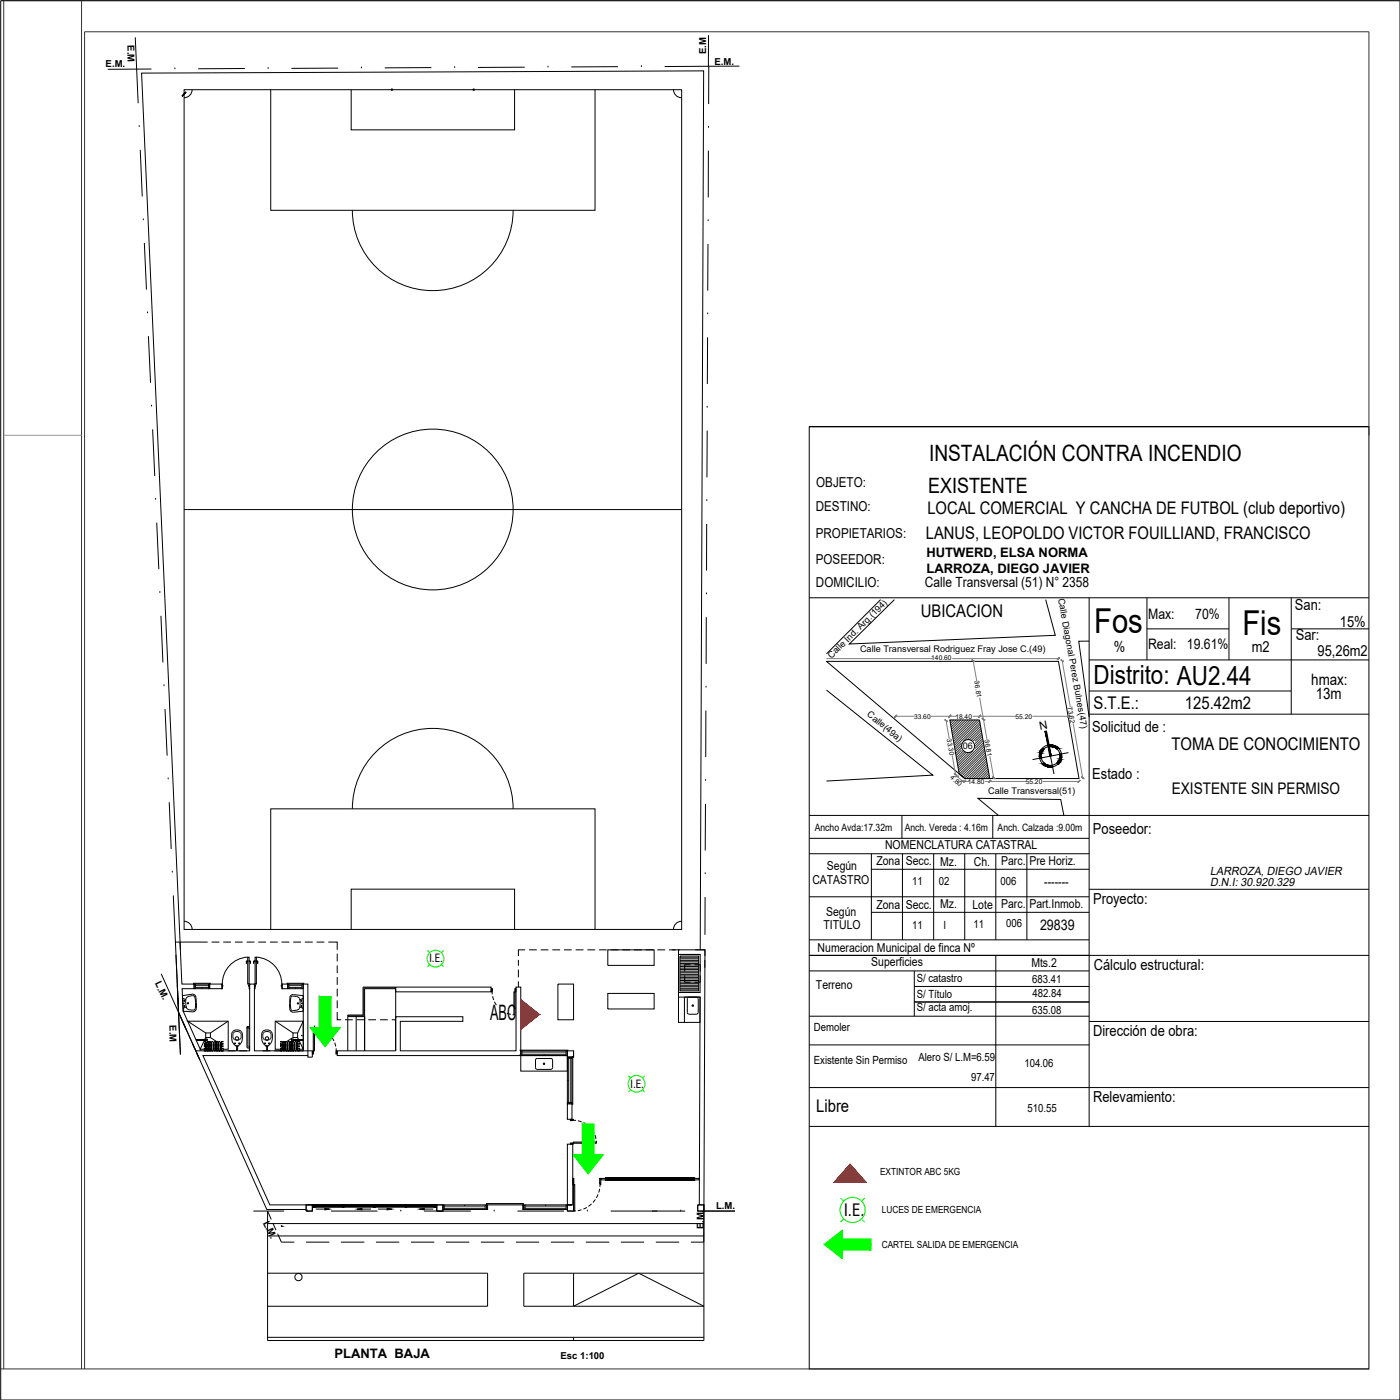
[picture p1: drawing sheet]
<svg xmlns="http://www.w3.org/2000/svg" width="450mm" height="450mm" viewBox="0 0 450 450" stroke-linecap="round" stroke-linejoin="round" font-family="sans-serif">
<!-- layer: EJES -->
<g fill="none" stroke="#000" stroke-width=".32">
<path d="M43.5 12l.9 21.2M227.8 11.3v10h10M48.7 22.2l-14.1 .1M56.2 22.2h.1M78.7 22l-15 .1M86.2 22h.1M108.7 21.9l-15 .1M116.2 21.9h.1M138.7 21.7l-15 .1M146.2 21.7h.1M168.7 21.6l-15 .1M176.2 21.6h.1"/>
<path d="M198.7 21.4l-15 .1M206.2 21.4h.1M227.8 21.3l-14.1 .1M227.9 21.3v12.2M44.8 40.7h.1M45.1 48.2l.6 15M227.8 48.4l-.1 15.1M227.8 41h.1M46.1 70.7h.1M46.4 78.1l.7 15M227.6 78.5v14.9M227.7 71h.1"/>
<path d="M47.4 100.6h.1M47.7 108.1l.7 15M227.5 108.5l-.1 15M227.6 100.9h.1M48.7 130.6h.1M49.1 138.1l.7 14.9M227.4 131h.1M227.4 138.4l-.1 15.1M50.1 160.5h.1M50.4 168l.7 15M227.2 168.5v14.9M227.3 161h.1"/>
<path d="M51.4 190.5h.1M51.7 198l.7 15M227.1 198.4l-.1 15.1M227.1 190.9h.1M52.7 220.5h.1M53.1 228l.6 15M227 228.4l-.1 15M227 221h.1M54.1 250.5h.1M54.4 258l.6 14.9M226.8 258.5v14.9M226.9 250.9h.1"/>
<path d="M55.4 280.4h.1M55.7 287.9l.7 15M226.7 288.4v12.2M226.8 280.9h.1M51.8 313.1l5.6 12.4 .6 13.6-1-21.2M56.7 310.4h.1M81.5 389.4h9.9M98.9 389.4h.1M106.4 389.4h15M128.9 389.4h.1M136.4 389.4h15M158.9 389.4h.1"/>
<path d="M166.4 389.4h15M188.9 389.4h.1M196.4 389.4h15M218.9 389.4h.1M226.4 389.4h9.9h-10v10"/>
</g>
<g fill="none" stroke="#000" stroke-width=".32">
<path d="M59.2 28.8h160v270h-160zM61.8 28.8a2.6 2.6 0 0 1-2.6 2.6M87.1 28.8v38.8h104.2v-38.8M112.9 28.8v13h52.6v-13M216.5 28.8a2.6 2.6 0 0 0 2.7 2.6M113.3 67.6a25.8 25.8 0 0 0 25.8 25.8 25.8 25.8 0 0 0 25.9-25.8M59.2 163.8h160M283.1 192.8l-17.4 17.4M287.6 192.8l-14.5 14.3 66.2-2.8-3.1-11.5M265.7 212.7h74.6l6.6 37.6h-36.7zM350.2 206.1l-3.3 .1 3.3 24.4M265.7 221.9l34.2 27.3-34.2 1.9"/>
<path d="M336.3 235.7l2.6 13.2M334.7 243.2h-.5h.5M335.6 240.9l-.3-.3 .3 .3M336 245.6l-.4-.3 .4 .3M338.4 246.2h-.3h.3M341.3 243h-.5h.5M343.5 242l-11.5 2.2M113.3 260a25.8 25.8 0 0 1 25.8-25.8 25.8 25.8 0 0 1 25.9 25.8M321 262.2l-6.6-5.5 26.7 .4 1 5.1M59.2 296.2a2.6 2.6 0 0 1 2.6 2.6M87.1 298.8v-38.7h104.2v38.7M112.9 298.8v-12.9h52.6v12.9"/>
<path d="M219.2 296.2a2.6 2.6 0 0 0-2.7 2.6M56.6 307l.8 18.5 6.5 14.6M57 316.7l.1 2.5M57.9 302.9h8.9M58 305.4l-12.5-281.9 180.7-.7-1.1 282.6M61.7 319.7l-3.1 .4 .3 5 3.4 .2 .6-.4 .2-.6M61.8 319.6l.9 .4 .3 .6M62.2 316.4v-.2h5.4v.2M62.4 316.4h.4v1.5h-.4zM62.8 316.4h4.2M62.8 316.8h4.2M62.8 317.5h4.2"/>
<path d="M62.8 317.9h4.2M64.9 317.5v.4M67 316.4h.4v1.5h-.4zM67.4 316.4h3.9v1.5h-3.9zM68 302.9h2.5M71.3 316.5l.2-.1 .1 .4-.1 1.1-.2-.1M71.8 302.9h2.5M75.5 302.9h2.5M79.2 309.7l.1 .2-.1-.2M79.3 302.9h2.5M79.4 309l-.2 .2M79.4 309.1l-.1 .6"/>
<path d="M79.4 309.2l.1-.2h-.3v.7M79.4 309.2v-.2v.2M79.5 308.9v.3M79.6 307.7a8.6 8.6 0 0 0-8.1 8.7M79.6 307.8h.5v8.6h-.5zM80.2 308.9v.3M80.3 309.1l.1 .8M80.3 309l.2 .2M80.4 309.2v-.2v.2M80.4 316.4h-.3l-.2 .4 .2 1.1 .2-.1M80.5 309h-.3l.2 .2M80.5 309.7l-.1 .2"/>
<path d="M80.5 309v.7M81.5 309v.7M81.5 309.7l.2 .2-.1-.2M81.6 309h.2l-.1 .2M81.6 309.3v.4M81.7 309l-.2 .2M81.7 309.1l-.1 .1M81.7 309.2v-.2v.2M81.8 316.5l.2-.1 .1 .4-.1 1.1-.2-.1M81.9 308.9v.3M82 307.8h.4v8.6h-.4zM82.4 307.8a8.7 8.7 0 0 1 8.2 8.6"/>
<path d="M82.6 308.9v.3M82.7 309.1l.1 .6M82.7 309l.2 .2M82.7 309.2l-.1-.2h.3l-.1 .9M82.7 309.2v-.2v.2M82.8 309.7l-.1 .1M83 302.9h2.5M86.8 302.9h2.5M90.5 302.9h2.5M90.8 316.4h1.7v1.5h-1.7zM90.8 316.5l-.2-.1-.2 .4 .2 1.1 .2-.1M92.3 316.4v-.2h5.4v.2"/>
<path d="M92.5 316.4h.4v1.5h-.4zM92.9 316.4h4.2M92.9 316.8h4.2M92.9 317.5h4.2M92.9 317.9h4.2M94.3 302.9h2.5M95 317.5v.4M97.1 316.4h.4v1.5h-.4zM98 302.9h2.6M101.8 302.9h2.5M105.6 302.9h2.8v2.5M108.4 306.6v2.5"/>
<path d="M108.4 310.4v2.5M108.4 314.2v2.5M108.4 317.9v2.5M127.2 317.4h30.7v1.5h-30.7zM127.2 317.9v20M157.9 317.9h.4v1h-.4zM158.3 318.9v.8M165.2 318.9h.4v7.4h-.4zM165.5 317.9h.4v1h-.3zM166.7 308.6v1.9M166.7 311.8v2.5M166.7 315.5v1.9"/>
<path d="M168.8 305.4h-2.1v2M170.1 305.4h2.5M173.8 305.4h2.5M177.6 305.4h2.5M179.4 316.4h5v11.5h-5zM181.3 305.4h2.5M185.1 305.4h2.5M188.9 305.4h2.5M192.6 305.4h2.5M195.4 305.4h14.9v5h-14.9zM195.4 319.4h14.9v5h-14.9zM196.4 305.4h2.5"/>
<path d="M200.1 305.4h2.5M203.8 305.4h2.5M207.6 305.4h2.5M211.3 305.4h2.5M215.1 305.4h3.4M218.2 305.4v23.3h1.9M218.6 307.4h6v11.2h-6zM218.6 316.8h6M218.6 318.3h6M218.6 317.8h6M218.6 317.3h6M218.6 316.3h6"/>
<path d="M218.6 315.8h6M218.6 315.3h6M218.6 314.8h6M218.6 314.3h6M218.6 313.8h6M218.6 313.3h6M218.6 312.8h6M218.6 312.3h6M218.6 311.8h6M218.6 311.3h6M218.6 310.8h6M218.6 310.3h6"/>
<path d="M218.6 309.8h6M218.6 309.3h6M218.6 308.8h6M218.6 308.3h6M218.6 307.8h6M219.6 319.1h2.5M220.1 313.6v2.2h1.9M222 310.2h-1.9v2.2M223.3 310.2h1.8v2.2M223.5 305.4h3.2v2M225.1 306.9h-6.9v12.2h6.9M225.1 313.6v2.2h-1.8"/>
<path d="M226.6 308.6v2.6M294 317.2h56.2M294 312.2v14.5M57.2 320.4l.1 2.5M57.3 324.2l.1 1.3 1 2.2M58.5 327.9l1.4 3.2M58.7 321l1.1 .3M58.8 321l.2 .1M58.9 325.1l.3 .1M59 320.1h-.3M59.1 324.1l-.2 .1M59.1 321.6l.3 .2-.2 .1"/>
<path d="M59.8 321l-.1 .8a3.5 3.5 0 0 0 .7 2.7l.6 .2M59.9 321l.7-.6a1.83 1.83 0 0 1 2 .1l.3 1.9a2.15 2.15 0 0 1-.7 2.4l-1.1-.1M59.9 323.8l-1.1 .5M61.9 335.7l1.1 2.2h1.4M63 320.6l.1 1.8M63 334.3l3 .1zM63.1 322.4v1.9M63.3 338.6l1 2.2M65.7 337.9h2.5M65.7 337.6v.3h.6h-.6zM65.7 336.1v.5v-.5M65.7 335.4v.5v-.5"/>
<path d="M65.7 334.9v.2v-.2h.6zM65.9 334.3l.1 .1zM66 334.3l.6 .3M66 334.3v.1zM66.1 332.1l-5.8-3.7h13.1v9h-1.8v-.5v.5M66.1 333.6l-1.7 3.8h1.3v-.5v.5M66.1 335.3l.6 .1zM66.1 335.7l.6 .1zM66.1 336.1l.6 .1zM66.1 336.6l.6 .1zM66.1 337l.6 .1zM66.1 337.4l.6 .1z"/>
<path d="M66.1 332.1h1.6v1.5h-1.6zM66.6 334.9h.5h-.5M66.6 337.9h.5h-.5M66.6 334.1l-.6 .2M66.6 334.1v.5M66.9 335.3h.5h-.5M66.9 335.4h.5h-.5M66.9 335.7h.5h-.5M66.9 335.8h.5h-.5M66.9 336.1h.5h-.5M66.9 336.2h.5h-.5M66.9 336.6h.5h-.5"/>
<path d="M66.9 336.7h.5h-.5M66.9 337.1h.5h-.5M66.9 337h.5h-.5M66.9 337.4h.5h-.5M66.9 337.5h.5h-.5M67.3 334.9h.5h-.5M67.3 337.9h.5h-.5M67.7 335.3h.5h-.5M67.7 335.4h.5h-.5M67.7 335.7h.5h-.5M67.7 335.8h.5h-.5M67.7 336.1h.5h-.5"/>
<path d="M67.7 336.2h.5h-.5M67.7 336.6h.5h-.5M67.7 336.7h.5h-.5M67.7 337.1h.5h-.5M67.7 337h.5h-.5M67.7 337.4h.5h-.5M67.7 337.5h.5h-.5M67.7 333.6l1.9 1.3M68 334.9h.6h-.6M68 337.9h.6h-.6M68.4 335.3h.5h-.5M68.4 335.4h.5h-.5"/>
<path d="M68.4 335.7h.5h-.5M68.4 335.8h.5h-.5M68.4 336.1h.5h-.5M68.4 336.2h.5h-.5M68.4 336.6h.5h-.5M68.4 336.7h.5h-.5M68.4 337.1h.5h-.5M68.4 337h.5h-.5M68.4 337.4h.5h-.5M68.4 337.5h.5h-.5M68.8 334.9h.5h-.5M68.8 337.9h.5h-.5"/>
<path d="M69.2 335.3h.5h-.5M69.2 335.4h.5h-.5M69.2 335.7h.5h-.5M69.2 335.8h.5h-.5M69.2 336.1h.5h-.5M69.2 336.2h.5h-.5M69.2 336.6h.5h-.5M69.2 336.7h.5h-.5M69.2 337.1h.5h-.5M69.2 337h.5h-.5M69.2 337.4h.5h-.5M69.2 337.5h.5h-.5"/>
<path d="M69.4 337.9h2.5M69.6 334.9h.4h-.4M69.6 337.9h.4h-.4M69.9 335.3h.5h-.5M69.9 335.4h.5h-.5M69.9 335.7h.5h-.5M69.9 335.8h.5h-.5M69.9 336.1h.5h-.5M69.9 336.2h.5h-.5M69.9 336.6h.5h-.5M69.9 336.7h.5h-.5M69.9 337.1h.5h-.5"/>
<path d="M69.9 337h.5h-.5M69.9 337.4h.5h-.5M69.9 337.5h.5h-.5M70.3 334.9h.5h-.5M70.3 337.9h.5h-.5M70.7 335.3l.5 .1zM70.7 335.7l.5 .1zM70.7 336.1l.5 .1zM70.7 336.6l.5 .1zM70.7 337l.5 .1zM70.7 337.4l.5 .1zM71 337.9h.6v-.3v.3z"/>
<path d="M71 334.9h.6v.2v-.2zM71.6 336.1v.5v-.5M71.6 335.4v.5v-.5M73.2 337.9h2.5M73.3 328.4l-5.6 3.7M74.6 334.4l.3 1M74.9 333.2l.1 .5M74.9 332.9v.3M74.9 333.8l.4 .4M75 335.4l.6 .7 .9 .2M75 332.3l-.1 .6M75.3 331.9a1.94 1.94 0 0 1 1.9 0"/>
<path d="M75.3 334.2l.1 .1M75.3 331.9l-.4 .4M75.4 334.3h.2M75.6 334.3l.3 .1M75.9 336.3h.7M76.1 336.4v1.5v-.5M76.4 336.4v1.5M76.8 334.4h-.9M76.9 337.9h2.5M77 334.3h-.2M77.1 331.9l.2 .2M77.2 334.2l-.2 .1"/>
<path d="M77.3 334l-.2 .2M77.3 332.1l.2 .4M77.5 335.4l-.6 .7-.7 .2M77.5 332.8v.5M77.5 333.6l-.2 .4M77.5 332.5l.1 .3M77.6 333.3l-.1 .3M77.9 334.4l-.4 1M77.9 332.5l-.1 2M77.9 332.5a1.83 1.83 0 0 0-2.3-1.3 1.83 1.83 0 0 0-1.1 2.5l.1 .8M79.4 330.3v6.2l.2 .5 .6 .1M79.6 330.1h.6"/>
<path d="M80.2 330.5h-.5v6.1l.5 .1M80.3 329.7v1.1M80.3 336.3v1.2M84.4 337.9h2.5M84.5 332.5v1.1M84.6 333.6v.1M84.6 333.8l.2 .2M84.6 335.4l-.4-1.4a2.04 2.04 0 0 1 1.2-2.8 1.83 1.83 0 0 1 1.9 .6 1.83 1.83 0 0 1 .3 1.9l-.5 1.7M84.6 335.4l.6 .7 .7 .2M84.6 332.3v.2M84.8 332.1l-.2 .2M84.8 334l.1 .2"/>
<path d="M84.9 334.2l.3 .2M84.9 331.9l-.1 .2M85.2 331.7l-.3 .2M85.3 331.7h.7l.8 .2M85.3 334.4h.9M85.5 336.3h.7M85.7 336.4v1.5M86 336.4v1.5v-.5M86.6 334.3l-.5 .1M86.8 334.2l-.2 .1M86.8 331.9l.2 .2M86.9 332.1l.3 .7"/>
<path d="M87 334l-.2 .2M87.1 335.4l-.6 .7-1 .2M87.2 333.3l-.3 .7M87.2 332.8v.5M88.2 337.9h2.5M88.5 328.4l5.7 3.7M90.2 337.4v-.5v.5h-1.7v-9h9v9h-1.3v-.5v.5M90.2 337.6v.3h.6h-.6zM90.2 336.1v.5v-.5M90.2 335.4v.5v-.5M90.2 334.9v.2v-.2h.6zM90.6 335.3l.6 .1z"/>
<path d="M90.6 335.7l.6 .1zM90.6 336.1l.6 .1zM90.6 336.6l.6 .1zM90.6 337l.6 .1zM90.6 337.4l.6 .1zM91.5 334.9h-.5h.5M91.5 337.9h-.5h.5M91.9 335.3h-.5h.5M91.9 335.4h-.5h.5M91.9 335.7h-.5h.5M91.9 335.8h-.5h.5M91.9 336.1h-.5h.5"/>
<path d="M91.9 336.2h-.5h.5M91.9 336.6h-.5h.5M91.9 336.7h-.5h.5M91.9 337.1h-.5h.5M91.9 337h-.5h.5M91.9 337.4h-.5h.5M91.9 337.5h-.5h.5M91.9 337.9h2.5M92.3 334.9h-.5h.5M92.3 337.9h-.5h.5M92.7 335.3h-.5h.5M92.7 335.4h-.5h.5"/>
<path d="M92.7 335.7h-.5h.5M92.7 335.8h-.5h.5M92.7 336.1h-.5h.5M92.7 336.2h-.5h.5M92.7 336.6h-.5h.5M92.7 336.7h-.5h.5M92.7 337.1h-.5h.5M92.7 337h-.5h.5M92.7 337.4h-.5h.5M92.7 337.5h-.5h.5M93.1 334.9h-.5h.5M93.1 337.9h-.5h.5"/>
<path d="M93.2 320.8l.2-.6 .6-.4 3.5 .3v5l-3.1 .4a1.55 1.55 0 0 1-1.3-2.2v-.7M93.2 320.8l-.1 1.8M93.4 322.6v1.1a1.01 1.01 0 0 0 .4 1.2 1.01 1.01 0 0 0 1.2-.1h.3M93.4 335.3h-.5h.5M93.4 335.4h-.5h.5M93.4 335.7h-.5h.5M93.4 335.8h-.5h.5M93.4 336.1h-.5h.5M93.4 336.2h-.5h.5M93.4 336.6h-.5h.5M93.4 336.7h-.5h.5M93.4 337.1h-.5h.5"/>
<path d="M93.4 337h-.5h.5M93.4 337.4h-.5h.5M93.4 337.5h-.5h.5M93.8 334.1l.6 .1v.3M93.8 334.9h-.5h.5M93.8 337.9h-.5h.5M93.8 334.1v.5M94.1 334.6h-.3M94.2 335.3h-.5h.5M94.2 335.4h-.5h.5M94.2 335.7h-.5h.5M94.2 335.8h-.5h.5"/>
<path d="M94.2 336.1h-.5h.5M94.2 336.2h-.5h.5M94.2 336.6h-.5h.5M94.2 336.7h-.5h.5M94.2 337.1h-.5h.5M94.2 337h-.5h.5M94.2 337.4h-.5h.5M94.2 337.5h-.5h.5M94.2 332.1h1.5v1.5h-1.5zM94.2 333.6l-2 1.3M94.4 334.4l-.3 .1M94.4 334.5l-.3 .1"/>
<path d="M94.5 334.3v.1zM94.5 334.3l3 .1zM94.5 334.9h-.5h.5M94.5 337.9h-.5h.5M94.9 335.3h-.5h.5M94.9 335.4h-.5h.5M94.9 335.7h-.5h.5M94.9 335.8h-.5h.5M94.9 336.1h-.5h.5M94.9 336.2h-.5h.5M94.9 336.6h-.5h.5M94.9 336.7h-.5h.5"/>
<path d="M94.9 337.1h-.5h.5M94.9 337h-.5h.5M94.9 337.4h-.5h.5M94.9 337.5h-.5h.5M95.2 335.3l.5 .1zM95.2 335.7l.5 .1zM95.2 336.1l.5 .1zM95.2 336.6l.5 .1zM95.2 337l.5 .1zM95.2 337.4l.5 .1zM95.3 334.9h-.5h.5M95.3 337.9h-.5h.5"/>
<path d="M95.6 337.9h.6v-.3v.3zM95.6 334.9h.6v.2v-.2zM95.7 337.9h4.7M95.7 333.6l1.8 3.8M96.2 336.1v.5v-.5M96.2 335.4v.5v-.5M96.4 323.8l1.1 .4M96.5 322.6a1.85 1.85 0 0 0-.8-2.1 1.85 1.85 0 0 0-2.2 .2l-.1 1.9M96.5 322.6a1.61 1.61 0 0 1-1.2 2.2M96.8 333h.4h-.4M97 321.6l-.2 .2 .2 .1M97.2 324.1l.2 .1"/>
<path d="M97.2 325.2h.2M97.2 320.1h.2M97.4 321l-.2 .2M97.5 321l-1.1 .4M97.5 328.4l-1.8 3.7M100.4 337.9h.3l.1 1h-.4zM100.4 337.9v2M100.7 330.5h.4v7.4h-.4zM101.1 329.7v8.2v-1.2M101.1 330.5h.4M102.1 330.6l1.2 .4M103.9 331.2l1.1 .7"/>
<path d="M105.5 332.2l.9 .9M106.7 333.6l.7 1.1M107.6 335.3l.4 1.2M108.1 337.9h.3v1h-.4zM108.1 337.1v.8M108.4 337.9h18.8v-11h21.6v1.5h-20.1v9.5h37.2v-20.5h1.5v22h-59zM108.4 325.4v2.5h1.3M108.4 321.7v2.5M110.9 327.9h2.5M111.8 326.9v11M114.5 326.9v11M114.7 327.9h2.5"/>
<path d="M117.2 326.9v11v-11M118.4 327.9h2.5M122.2 327.9h2.5M126 327.9h1.2M127.4 326.9l-.2 .1M158.4 320.3l.3 1.2M159 322.1l.6 1.1M163 325.8l1.2 .4M164.8 326.3h.4M166.2 339.4h.1M167.2 337.9v-.2h15.4v.2M167.4 337.9h.4v1.5h-.4z"/>
<path d="M167.4 339.4h15v5h-15zM167.4 338.9l-.4 .5M167.8 337.9h14.2M167.8 338.3h14.2M167.8 339h14.2M167.8 339.4h14.2M174.9 339v.4M182 337.9h.4v1.5h-.4zM182.4 337.9v2h2v-2M182.4 337.9h2v2h-2zM182.4 339.9h1.5v.4h-1.5zM184 339.7h.2v15.4h-.2"/>
<path d="M220.1 320.6h5v8.1h-5zM221 325.6l.5 .5M221.5 320.6l-.5 .5v4.5M221.5 320.6h2.5M221.5 326.1h2.5M224 320.6l.5 .5M224.5 325.6l-.5 .5M224.5 321.1v4.5M294 322.2h56.2M172.7 343.8h4.5M177.6 340.8l-.4-.5-4.8 .1-.2 .4v2.5l.5 .5M177.6 343.3l-.4 .5"/>
<path d="M177.7 340.8v2.5M182.4 354.9h1.5v5h-1.5zM182.4 354.5h1.5v.4h-1.5zM182.4 340.3v14.2M182.4 347.4h.5M182.9 340.3v14.2M183.4 359.9h1v.3l-1 .1zM183.5 340.3v14.2M183.9 340.3v14.2M183.4 367.5l1 .1v.3h-1zM184.2 378.9h.3l-.1 2h-.2zM184.4 367.2h7.4v.4h-7.4z"/>
<path d="M184.4 360.2h.8M185.8 360.4l1.2 .3M187.6 360.9l1.1 .7M189.2 362l.8 .9M190.4 363.3l.7 1.1M191.3 365l.3 1.2M191.7 366.8l.1 .4M192.8 378.9h.4v2h-.3l-.1-.4zM194.7 378.8h.1M194.7 378.8l.1 .1M194.8 379.1h28.4h-28.4M194.8 378.8h28.4h-28.4"/>
<path d="M194.8 379.4v-.2v.3h28.4v-.3v.2M194.8 379.4h28.4M223.2 379.4h-28.4h28.4M223.2 379.2h-28.4h28.4M223.2 378.9h-28.4h28.4M223.2 379.1h-28.4h28.4M223.2 378.9h-28.4v.2v-.3l-1.6 .1v.5h1.6M223.2 378.9h1.6v.5h-1.6M223.2 378.9v.2M223.4 378.8h.1M223.4 378.8l-.2 .1M98.4 387.4h2v2h-2z"/>
<path d="M100.4 387.4h-13.6l-21.6-48h33.8v-23h-1.5v21.5h-15.7v-21.5h-1.5v21.5h-15.7l-5.7-12.8-.3-7.2h3.8v-1.5h-3.9l-.6-13.5h-1.5l1 22.6 28.4 63.4h12.6M100.5 387.4l.1 .7zM100.6 387.5h.2h-.2M100.6 387.6v.4M100.6 388h.2M100.7 387.3v.1M100.7 387.4h19.5M100.9 387.9h.1M100.8 388h9.3M100.8 388h.1M100.8 387.9h.1M100.8 387.5v.1"/>
<path d="M100.8 387.6h.1M100.8 388h-.4l.2 .1M100.8 387.6l9.4-.1-9.8-.1h.2v.6M100.8 387.3h19.2M100.9 387.9l-.1 .1M100.9 387.8h.3M100.9 387.8v.3h19.1M100.9 387.8h.3v.3h-.3M101.2 387.9h.2M101.4 387.9l8.7 .1zM101.5 388.8h3M110.3 388h.1"/>
<path d="M110.1 387.8l-8.9 .1 .2 .1M110.2 387.9v.1M110.3 387.5v.2M110.3 387.5h.1M110.3 387.4h.2v.3l-.2 .1zM110.4 387.8h.1M110.5 387.8v.3l-.2-.2M110.5 387.4h-.2l.2 .7-.2-.1M110.5 387.7l.1 .4zM110.5 387.7l-.2 .1M110.6 387.7v.2zM110.6 387.8v.3z"/>
<path d="M110.6 387.4l.1 .3M110.6 387.7h.1M110.6 387.5l.2 .1zM110.6 387.5h8.9M110.6 388v.1M110.8 387.6l8.8-.1zM116.4 388.8h2.9M119.5 387.6h.1M119.5 387.5h.1M119.6 387.5l.5 .2h-.5zM119.6 387.4v.3h-8.9M119.7 387.4h.2v.3h-.2"/>
<path d="M120 387.5v.1M120 387.9v.1M120 387.6h.1M120 387.9l-9.4 .1h9.8l-.4 .1h.2M120 387.9h.1M120 387.5h.1M120 387.7h.1M120 388h.2M120.1 387.3v.1M120.2 387.4h.2h-.2v.6M120.2 387.4l-.2 .1M120.2 387.5h-.2h.2"/>
<path d="M120.2 387.4l.2 .7zM120.2 387.6v.4M120.5 387.4l.1 .7zM120.6 387.5h.2h-.2M120.6 387.6v.4h.2M120.7 387.4h-.3l.2 .6M120.7 387.3l-.1 .2h.2M120.8 387.5v.1M120.8 387.9v.1M120.8 387.5h.1M120.8 387.7h.1M120.8 387.6h.1"/>
<path d="M120.8 387.9l9.4 .1h-9.7l.3 .1h-.2M120.8 387.3h19.2M120.8 388.1h19.2M120.9 387.5h-.2M120.9 387.4h.3v.3h-.3zM121.2 387.4h-.3v.3M121.2 387.5l8.9 .1zM121.2 387.4l.1 .1M121.3 387.6h.1M121.6 388.8h2.9M130.1 387.7l.5-.3-.2 .3M130.2 387.9l.1 .2z"/>
<path d="M130.2 388v.1M130.2 387.5v.1M130.2 387.7h-9.3M130.2 387.8v.1M130.3 387.4v.4M130.3 388.1v-.4v.4M130.3 387.6l-9.1-.1v.2M130.4 387.7l.1 .1M130.4 387.8l-.1 .3h.3v-.3v.3h-.3M130.4 387.8l-.1 .3M130.5 387.7h-.3v.2M130.6 387.4l-.1 .4"/>
<path d="M130.6 387.5h.1M130.6 387.9l.1 .1zM130.6 387.8h.1M130.7 387.8l8.8 .1M130.7 388h8.8M130.7 387.9l8.8 .1zM136.4 388.8h2.9M139.5 387.9l.1 .1zM139.6 388h.1M139.7 387.9v.2h.7h-.1M139.7 387.8h.2v.3h-.2zM139.7 387.8h.2"/>
<path d="M140 387.6h.1M140 387.9h.1M140 387.9v.1M140 388h.1M140 387.6l-9.4 .1M140 387.5v.1M140.1 387.4h-19.5M140.2 387.4h.2h-.1v.6M140.2 387.3h-.2l.2 .2h-9.6M140.2 387.5h-.2h.2M140.2 387.6v.4h-.2M140.3 387.4v.7z"/>
<path d="M140.4 387.4h2v2h-2zM140.5 387.4l-.1 .1M142.4 387.4h.4v1.5h-.4zM142.4 389.1l-.3 .3M142.8 388.9h13.2M142.8 388.5h13.2M142.8 387.8h13.2M142.8 387.4h13.2M149.4 387.4v.4M156 387.4h.4v1.5h-.4zM156.4 387.4h.4v1.5h-.4zM168.1 387.4h.3v1.5h-.3z"/>
<path d="M168.4 387.4h.4v1.5h-.4zM168.8 388.9h13.2M168.8 388.5h13.2M168.8 387.8h13.2M168.8 387.4h13.2M175.4 387.4v.4M182 387.4h.4v1.5h-.4zM182.4 387.4h2v2h-2zM184.2 387.4v-19.5h-1.8v19.5h1.5h-1.5v2h2v-.5M184.4 380.9h.4v8.5h-.4zM185.1 389.3l-.3 .1M187 389l-1.2 .3"/>
<path d="M188.7 388.2l-1.1 .6M190.2 387.1l-1 .8M191.4 385.7l-.8 .9M192.3 384l-.6 1.2M192.8 382.2l-.3 1.2M192.9 380.9v.7M209.6 389.4h10.7M224.3 387.4h2v2h-2zM224.8 387.4l.3-66.8h-6.9v-1.5h6.9v-12.2h-6.9v-1.5h8.5l-.4 84"/>
<circle cx="126" cy="28.8" r=".23"/>
<circle cx="152.3" cy="28.8" r=".23"/>
<circle cx="139.1" cy="163.8" r="25.8"/>
<circle cx="311.3" cy="239.9" r="2.1"/>
<circle cx="337.8" cy="243" r="3.6"/>
<circle cx="337.8" cy="243" r="3.1"/>
<circle cx="59.1" cy="322.6" r=".15"/>
<circle cx="59.2" cy="321.8" r=".15"/>
<circle cx="59.3" cy="323.5" r=".15"/>
<circle cx="60.4" cy="322.6" r=".19"/>
<circle cx="75.6" cy="335.5" r=".15"/>
<circle cx="76.2" cy="333.9" r=".53"/>
<circle cx="76.9" cy="335.5" r=".15"/>
<circle cx="79.6" cy="330.3" r=".19"/>
<circle cx="85.2" cy="335.5" r=".15"/>
<circle cx="85.8" cy="333.9" r=".53"/>
<circle cx="86.5" cy="335.5" r=".15"/>
<circle cx="95.8" cy="322.6" r=".19"/>
<circle cx="96.9" cy="321.8" r=".15"/>
<circle cx="97" cy="323.5" r=".15"/>
<circle cx="97.1" cy="322.6" r=".15"/>
<circle cx="222.8" cy="323.3" r=".23"/>
<circle cx="174.9" cy="342" r=".23"/>
</g>
<!-- layer: proyecciones -->
<g fill="none" stroke="#000" stroke-width=".32">
<path d="M86 389.4l1.2 2.7M87.7 393.2l1 2.3M89.3 396.7l1.2 2.7h4.1M98.4 399.4h7.5M109.6 399.4h7.6M120.9 399.4h7.5M132.1 399.4h7.5M143.4 399.4h7.5M154.6 399.4h7.5M165.9 399.4h7.5M177.1 399.4h7.5M188.4 399.4h7.5"/>
<path d="M199.6 399.4h7.5M210.9 399.4h7.5M222.1 399.4h4.2"/>
</g>
<!-- layer: GRAFISMO -->
<path d="M127.2 317.6h-10.2v9h-5.2M127.2 317.9h-10v10M127.2 317.4h-10.5v9h-4.9v.5h5.4" fill="none" stroke="#000" stroke-width=".32"/>
<g fill="#000" stroke="#000" stroke-width=".32">
<path d="M334.2 243.2h.5v.5zM335.3 240.6l.3 .3h-.6zM335.3 245.6l.3-.3 .4 .3zM337.1 246.6h1.4zM337.2 240h.3zM337.9 246.2h.5zM338.1 246.2l.3-.1zM340.8 242.5l.5-.1zM104.5 388.5l1.4 .3-1.4 .2zM114.9 388.8l1.5-.3v.5zM124.5 388.5l1.5 .3-1.5 .2zM134.9 388.8l1.5-.3v.5z"/>
<path d="M59.7 29.6l-1.1 1.3 1.2-1.2zM59.7 29.6l-1.1 1.3-.1-.1z"/>
<path d="M337.4 239.6h.9zM337.4 239.6h1zM337.1 239.6h1.3zM337.1 239.6l1.7 .1zM337.1 239.6l1.7 .1zM337.1 239.7l2.3 .2zM337.1 239.7l2.3 .2h-2.2zM337.2 239.9l2.4 .1zM337.2 239.9l2.4 .1z"/>
<path d="M334.2 243.2v.5h.5zM334.2 243.7h.5z"/>
<path d="M334.2 242.7l.5 .5v-.5zM334.2 242.7l.5 .5h-.5zM334.2 243.2h.5z"/>
<path d="M334.3 242.2l.4 .4 .1-.4zM334.3 242.2l.4 .4h-.5zM334.2 242.6h.5zM334.2 242.6l.5 .1z"/>
<path d="M335 240.9h.6zM335 240.9l.5 .1zM334.9 241l.4 .3 .2-.3zM334.9 241l.4 .3h-.6zM334.7 241.3l.5 .2 .1-.2zM334.7 241.3l.5 .2h-.6zM334.6 241.5l.4 .2 .2-.2zM334.6 241.5l.4 .2h-.5zM334.5 241.7l.4 .4 .1-.4zM334.5 241.7l.4 .4h-.5zM334.4 242.1h.5zM334.4 242.1l.4 .1z"/>
<path d="M335.3 245.6h.7zM335.3 245.6h.7zM335.3 245.6l1.1 .3-.4-.3zM335.3 245.6l1.1 .3h-.9zM335.5 245.9l1.3 .1zM335.5 245.9l1.3 .1zM335.7 246l1.2 .1zM335.7 246l1.2 .1z"/>
<path d="M335.8 246.1l1.6 .1zM335.8 246.1l1.6 .1z"/>
<path d="M337.1 246.6h1zM337.3 246.6h.8z"/>
<path d="M337.2 240h.3zM337.2 240h.5z"/>
<path d="M335.9 246.2h2zM335.9 246.2h2z"/>
<path d="M336 235.1l1.5 8 .5-.1zM336 235.1l.5-.1 1.5 8z"/>
<path d="M336 246.2l2.4 .1zM336 246.2l2.4 .1zM336.2 246.3l2.2 .2v-.2zM336.2 246.3l2.2 .2zM336.7 246.5l1.8 .1zM336.7 246.5l1.8 .1z"/>
<path d="M337.7 240h1.9zM337.7 240h1.9z"/>
<path d="M338.2 240l1.6 .2zM338.2 240l1.6 .2zM338.7 240.2h1.2zM338.7 240.2h1.2zM338.8 240.2l1.2 .1zM338.8 240.2l1.2 .1z"/>
<path d="M339.1 240.3l1.2 .3-.3-.3zM339.1 240.3l1.2 .3h-.8zM339.5 240.6h.8zM339.5 240.6h.8zM339.6 240.6l.4 .3 .3-.3zM339.6 240.6l.4 .3z"/>
<path d="M340 245.3l.3 .3zM340 245.3h.6l-.3 .3z"/>
<path d="M340.8 242.5l.5 .5v-.5zM340.8 242.5l.5 .5h-.5zM340.8 243h.5z"/>
<path d="M340.8 243.6l.4 .4 .1-.4zM340.8 243.6l.4 .4h-.5zM340.7 244h.5zM340.7 244l.5 .2zM340.7 244.2l.4 .3 .1-.3zM340.7 244.2l.4 .3h-.6zM340.5 244.5l.5 .2 .1-.2zM340.5 244.5l.5 .2h-.6zM340.4 244.7l.4 .2 .2-.2zM340.4 244.7l.4 .2h-.5zM340.3 244.9l.4 .3 .1-.3zM340.3 244.9l.4 .3h-.7zM340 245.2h.7zM340 245.2l.6 .1z"/>
<path d="M340.8 243l.5 .5v-.5zM340.8 243l.5 .5h-.5zM340.8 243.5h.5zM340.8 243.5l.5 .1z"/>
<path d="M90.5 394.3h.2zM90.5 394.2l.2 .1z"/>
</g>
<!-- layer: 0 -->
<g fill="none" stroke="#000" stroke-width=".32">
<path d="M260.2 137.2h180M260.2 192.2h180M350.2 192.2v170M368.8 192.2v20M395.2 192.2v20M415.2 192.2v37.4M350.2 212.2h90M368.8 202.2h26.4M415.2 202.2h25M350.2 222.2h65M350.2 229.6h90M260.2 262.2h180"/>
<path d="M260.2 274.5h90M260.2 269.6h90M280.2 279.5h70M280.2 274.5v27.7M290 262.2v7.4M290.2 274.5v27.7M300.2 274.5v27.7M310.2 274.5v27.7M319.2 262.2v7.4M320.2 274.5v27.7M330.2 274.5v27.7M260.2 288.3h90"/>
<path d="M280.2 293.3h70M350.2 285.9h90M260.2 307.2h180M260.2 312.2h90M260.2 302.2h90M320.2 307.2v55M99 339.4v.5h1.4M260.2 326.7h90M260.2 336h90M294 322.2h56.2M350.2 328.4h90M260.2 349.7h180"/>
<path d="M260.2 362.2h180M156.8 409.4v10.6"/>
</g>
<!-- layer: COTAS -->
<g fill="none" stroke="#000" stroke-width=".32">
<path d="M86 389.4v41.6h140.3v-41.6M86 393.4h140.3M86 397.4h140.3M156.4 387h11.9v.4h-11.9zM86 409.4h70.8M184.4 409.4v10.6l21-10.6 20.9 10.6h-57.9v-10.6h57.9M86 430h140.3M86 420h70.8M184.4 430v1"/>
<circle cx="96" cy="410.6" r="1.16"/>
</g>
<!-- layer: INCENDIO -->
<g fill="#f00" stroke="#f00" stroke-width=".32">
<path d="M273.3 374.3l5.2 5.9h-10.3z"/>
<path d="M167.4 321.4l6.1 4.8h-6.1zM167.4 326.2v4.8l6.1-4.8z"/>
</g>
<!-- layer: ELEC_Iluminacion de Emergencia -->
<g fill="#0f0" stroke="#0f0" stroke-width=".32">
<path d="M267.3 398.4l3.5-2.8v2.8z"/>
<path d="M267.3 401.9h3.5v2.7z"/>
<path d="M267.3 398.4l12.7 1.7v-1.7zM265.1 400.1l2.2-1.7 12.7 1.7z"/>
<path d="M265.1 400.1l14.9 1.8v-1.8zM265.1 400.1l14.9 1.8h-12.7z"/>
</g>
<g fill="none" stroke="#0f0" stroke-width=".32">
<path d="M137.5 305.6l.6 .7M138.1 310.1l-.6 .7M142 310.1l.6 .7M142.6 305.6l-.6 .7M202.1 345.9l.7 .7M202.8 350.4l-.7 .7M206.6 350.4l.7 .7M207.3 345.9l-.7 .7M270.3 385.2l1 1M271.3 391.9l-1 1.1M277 391.9l1.1 1.1M278.1 385.2l-1.1 1"/>
<path d="M265.1 400.1l5.7-4.5v2.8h9.2v3.5h-9.2v2.7z"/>
<circle cx="140" cy="308.2" r="2.69"/>
<circle cx="204.7" cy="348.5" r="2.69"/>
<circle cx="274.1" cy="389" r="4"/>
</g>
<!-- layer: INCENDIO -->
<path d="M167.4 321.4l6.1 4.8-6.1 4.8zM273.3 374.3l5.2 5.9h-10.3z" fill="none" stroke="#f00" stroke-width=".32"/>
<!-- layer: MUROS -->
<path d="M260.2 137.2h180v303h-180zM305.4 231.5h9.5l3.3 18.8h-8l-1.8-1.5z" fill="none" stroke="#000" stroke-width=".32"/>
<!-- layer: VISTA -->
<path d="M.2 .2h449.9v449.9h-449.9z" fill="none" stroke="#000" stroke-width=".32"/>
<!-- layer: NIVEL -->
<path d="M440.2 10.2v129.8" fill="none" stroke="#333" stroke-width=".32"/>
<path d="M27.2 10.2h413M.2 440.2h440" fill="none" stroke="#333" stroke-width=".32"/>
<!-- layer: COTAS -->
<path d="M1.2 .2v440M26.2 .2v440M27.2 10.2v430" fill="none" stroke="#333" stroke-width=".32"/>
<path d="M.2 .2h449.9M1.2 140h25" fill="none" stroke="#989898" stroke-width=".32"/>
<!-- layer: LUCES DE EMERGENCIA -->
<g fill="#0f0" stroke="#0f0" stroke-width=".32">
<path d="M184.3 371.3h9.6l-4.8 6.1z"/>
<path d="M99.8 330.4h9.6l-4.9 6.1z"/>
<path d="M187.3 361.5l3.7 9.8v-9.8zM187.3 361.5l3.7 9.8h-3.7z"/>
<path d="M102.7 320.5l3.7 9.9v-9.9zM102.7 320.5l3.7 9.9h-3.7z"/>
</g>
<path d="M102.7 320.5h3.7v9.9h3l-4.9 6.1-4.7-6.1h2.9zM187.3 361.5h3.7v9.8h2.9l-4.8 6.1-4.8-6.1h3z" fill="none" stroke="#0f0" stroke-width=".32"/>
<!-- layer: 0700-IE_textos y cotas -->
<path d="M.2 450.1h.1M450.1 450.1h.1" fill="none" stroke="#333" stroke-width=".32"/>
<!-- layer: GRAFISMO -->
<g fill="none" stroke="#333" stroke-width=".32">
<path d="M305.9 231.5l-.5 .4M306.6 231.5l-1 1.1M307.4 231.5l-1.7 1.7M308.2 231.5l-2.4 2.4M308.9 231.5l-3 3M309.2 239.7l-2 2M309.2 238.9l-2.1 2.1M309.7 231.5l-3.7 3.7M310.5 231.5l-4.3 4.3M311.2 231.5l-4.9 4.9M312 231.5l-5.6 5.6M312.8 231.5l-6.3 6.3"/>
<path d="M313.5 231.5l-6.9 6.9M314.3 231.5l-7.6 7.6M315 231.6l-8.2 8.1M315.1 232.3l-8.2 8.1M315.2 232.9l-5.4 5.4M315.3 233.5l-4.4 4.4M315.4 234.2l-3.7 3.7M315.5 234.8l-3.2 3.3M315.7 235.5l-2.8 2.8M315.8 236.1l-2.3 2.3M315.9 236.8l-2.4 2.4M316 237.5l-2.5 2.4"/>
<path d="M316.1 238.1l-2.6 2.6M316.2 238.8l-8.1 8.1M316.3 239.4l-8.1 8.1M309.2 241.2l-1.8 1.8M309.2 240.4l-1.9 1.9M309.7 241.5l-2.2 2.1M310.2 241.7l-2.5 2.6M310.7 241.9l-3 3M311.4 242l-3.5 3.6M312.7 241.5l-4.7 4.7M316.5 240l-8.2 8.2M316.6 240.7l-8.1 8.1"/>
<path d="M316.7 241.4l-7.9 7.8M316.8 242l-7.5 7.5M316.9 242.7l-7.2 7.2M317 243.3l-6.9 6.9M317.1 244l-6.3 6.3M317.3 244.6l-5.8 5.7M317.4 245.3l-5.1 5M317.5 245.9l-4.4 4.4M317.6 246.6l-3.8 3.7M317.7 247.2l-3.1 3.1M317.8 247.9l-2.4 2.4M317.9 248.5l-1.7 1.8"/>
<path d="M318.1 249.2l-1.2 1.1M318.1 249.8l-.4 .5"/>
</g>
<g fill="none" stroke="#7f7f7f" stroke-width=".32">
<path d="M265.7 211.8h34.2M306.2 211.8h34.2M312.9 212.4l1.2 7M341.5 212.4l2.6 15M287.9 230.3h6.2M299.3 230.3h8.3M304.2 231.7l1 6M312.7 230.3h14M315 224.3l2.4 13.9M331.9 230.3h11.8M345.1 232.6l3 17.5M306.2 242.9l1 6.2"/>
<path d="M307.7 249.7l1.8 1.4M310.1 251.3h1.5M316.8 251.3h13.2M318.3 243.1l1.2 7M335.3 251.3h11.7"/>
</g>
<g fill="#7f7f7f" stroke="#7f7f7f" stroke-width=".32">
<path d="M305.7 229.9l-.6 .8zM305.7 229.9l-.6 .8z"/>
<path d="M315.2 229.9l-.6 .8zM315.2 229.9l-.6 .8z"/>
<path d="M310.5 250.9l-.6 .7zM310.5 250.9l-.7 .7z"/>
<path d="M318.5 250.9l-.6 .7zM318.5 250.9l-.6 .7z"/>
<path d="M319.1 249.8l.8 .5zM319.1 249.9l.8 .4z"/>
<path d="M315.8 231l.8 .5zM315.8 230.9l.8 .6z"/>
<path d="M303.8 231.5l.8 .5zM303.8 231.4l.8 .5z"/>
<path d="M306.8 248.8l.9 .5zM306.8 248.8l.8 .6z"/>
<path d="M307.3 249.7l.9-.1zM307.3 249.7l.9-.1z"/>
<path d="M309 251.1h.9zM309 251.2l1-.1z"/>
<path d="M315.2 229.9l-.6 .8zM315.2 229.9l-.6 .8z"/>
<path d="M343.3 230.6l.6-.7zM343.9 229.9l-.6 .8z"/>
<path d="M315.8 230.9l.8 .6zM315.8 231l.8 .5z"/>
<path d="M312.5 212.2l.8 .5zM312.5 212.1l.8 .6z"/>
<path d="M305 230.6l.7-.7zM305.7 229.9l-.6 .8z"/>
<path d="M288.3 229.9l-.6 .8zM288.3 229.9l-.6 .8z"/>
<path d="M347.8 249.8l.7 .5zM347.7 249.9l.8 .5z"/>
<path d="M341.1 212.2l.8 .5zM341.2 212.1l.7 .6z"/>
<path d="M318.5 250.9l-.6 .7zM318.5 250.9l-.6 .7z"/>
<path d="M346.6 251.6l.6-.7zM347.2 250.9l-.6 .7z"/>
<path d="M340.6 211.4l-.6 .7zM340.6 211.4l-.6 .7z"/>
</g>
<g font-size="11">
<text x="351.8" y="203.5">Fos</text>
<text x="399.5" y="204.1">Fis</text>
</g>
<text font-size="8.5" x="351.6" y="220.1">Distrito: AU2.44</text>
<text font-size="7.2" x="298.7" y="148.4">INSTALACIÓN CONTRA INCENDIO</text>
<g font-size="6.8">
<text x="298.4" y="158.4">EXISTENTE</text>
<text x="157.6" y="327.9">ABC</text>
</g>
<g font-size="5.6">
<text x="298.2" y="165.1">LOCAL COMERCIAL Y CANCHA DE FUTBOL (club deportivo)</text>
<text x="297.7" y="173.3">LANUS, LEOPOLDO VICTOR FOUILLIAND, FRANCISCO</text>
<text x="296.1" y="198.4">UBICACION</text>
<text x="351.6" y="227.9">S.T.E.:</text>
<text x="381" y="228.1">125.42m2</text>
<text x="376.7" y="241.1">TOMA DE CONOCIMIENTO</text>
<text x="262.4" y="357.7">Libre</text>
</g>
<text font-size="5.4" x="271.5" y="391">I.E.</text>
<g font-size="5.1">
<text x="421.6" y="220.1">hmax:</text>
<text x="423.1" y="224.7">13m</text>
<text x="376.8" y="255.4">EXISTENTE SIN PERMISO</text>
</g>
<g font-size="4.9">
<text x="416.4" y="196.2">San:</text>
<text x="430.8" y="201.6">15%</text>
<text x="358.2" y="209.6">%</text>
<text x="402.5" y="209.6">m2</text>
<text x="416.6" y="205.8">Sar:</text>
<text x="423.6" y="210.9">95,26m2</text>
<text x="351.2" y="235.3">Solicitud de :</text>
<text x="351.2" y="250.3">Estado :</text>
<text x="351.4" y="268.1">Poseedor:</text>
<text x="351.5" y="290.6">Proyecto:</text>
<text x="351.7" y="312">Cálculo estructural:</text>
<text x="351.5" y="333.1">Dirección de obra:</text>
<text x="351.5" y="354.5">Relevamiento:</text>
</g>
<text font-size="4.7" x="334.4" y="299.1">29839</text>
<g font-size="4.6">
<text x="369.2" y="199.2">Max:</text>
<text x="384.3" y="199.2">70%</text>
<text x="369.1" y="208.8">Real:</text>
<text x="381.6" y="208.8">19.61%</text>
</g>
<text font-size="4.5" x="297.4" y="188.7">Calle Transversal (51) N° 2358</text>
<g font-size="4.4">
<text x="262.4" y="156.6">OBJETO:</text>
<text x="262.3" y="164.2">DESTINO:</text>
<text x="262.3" y="173.1">PROPIETARIOS:</text>
<text x="262.3" y="181.2">POSEEDOR:</text>
<text x="262.4" y="188.8">DOMICILIO:</text>
</g>
<g font-size="4.2">
<text x="297.9" y="179">HUTWERD, ELSA NORMA</text>
<text x="297.9" y="184.3">LARROZA, DIEGO JAVIER</text>
<text x="107.5" y="436.8">PLANTA BAJA</text>
</g>
<g font-size="4">
<text x="284.6" y="273">NOMENCLATURA CATASTRAL</text>
<text x="265.9" y="279.8">Según</text>
<text x="281.8" y="278.2">Zona</text>
<text x="291.2" y="278.1">Secc.</text>
<text x="302.3" y="278.4">Mz.</text>
<text x="313.2" y="278.3">Ch.</text>
<text x="321.9" y="278.1">Parc.</text>
<text x="331" y="278.1">Pre Horiz.</text>
<text x="261.2" y="284.3">CATASTRO</text>
<text x="335.8" y="285">-------</text>
<text x="281.8" y="292.2">Zona</text>
<text x="291.2" y="292.2">Secc.</text>
<text x="302.3" y="291.9">Mz.</text>
<text x="312.7" y="292.1">Lote</text>
<text x="321.9" y="291.9">Parc.</text>
<text x="331" y="292">Part.Inmob.</text>
<text x="264.8" y="298.8">TITULO</text>
<text x="265.6" y="294.4">Según</text>
<text x="262.9" y="306">Numeracion Municipal de finca Nº</text>
<text x="280.1" y="310.6">Superficies</text>
<text x="331.6" y="311">Mts.2</text>
<text x="262.4" y="317.9">Terreno</text>
</g>
<g font-size="3.7">
<text x="334.4" y="234.8" transform="rotate(-11 334.4 234.8)">N</text>
<text x="389.1" y="281.2">LARROZA, DIEGO JAVIER</text>
<text x="389.1" y="285">D.N.I: 30.920.329</text>
</g>
<g font-size="3.6">
<text x="293.3" y="284.5">11</text>
<text x="301.9" y="284.5">02</text>
<text x="321.7" y="284.5">006</text>
<text x="293.3" y="298.8">11</text>
<text x="303.4" y="298.8">I</text>
<text x="313" y="298.3">11</text>
<text x="323.5" y="298.1">006</text>
<text x="138.1" y="309.5">I.E.</text>
<text x="294.7" y="315.7">S/ catastro</text>
<text x="331.9" y="316.2">683.41</text>
<text x="294.7" y="320.7">S/ Título</text>
<text x="331.9" y="320.6">482.84</text>
<text x="294.7" y="325">S/ acta amoj.</text>
<text x="331.9" y="326.2">635.08</text>
<text x="261.7" y="331.6">Demoler</text>
<text x="295.3" y="341.1">Alero S/ L.M=6.59</text>
<text x="261.7" y="342.2">Existente Sin Permiso</text>
<text x="312.2" y="347.5">97.47</text>
<text x="329.4" y="343.1">104.06</text>
<text x="202.7" y="349.8">I.E.</text>
<text x="330.4" y="357.7">510.55</text>
</g>
<g font-size="3.3">
<text x="262" y="267.3">Ancho Avda:17.32m</text>
<text x="290.9" y="267.2">Anch. Vereda : 4.16m</text>
<text x="320.8" y="267.2">Anch. Calzada :9.00m</text>
</g>
<g font-size="3.1">
<text x="41" y="14.6" transform="rotate(88 41 14.6)">E.M</text>
<text x="227" y="17.4" transform="rotate(-90 227 17.4)">E.M</text>
<text x="34" y="21.5">E.M.</text>
<text x="229.7" y="20.8">E.M.</text>
<text x="49.8" y="316.2" transform="rotate(64 49.8 316.2)">L.M.</text>
<text x="54.5" y="329.7" transform="rotate(88 54.5 329.7)">E.M</text>
<text x="283" y="377.7">EXTINTOR ABC 5KG</text>
<text x="230.2" y="388.9">L.M.</text>
<text x="84.5" y="393.1" transform="rotate(64 84.5 393.1)">L.M.</text>
<text x="226.3" y="395.3" transform="rotate(-90 226.3 395.3)">E.M.</text>
<text x="283.5" y="390.2">LUCES DE EMERGENCIA</text>
<text x="283.5" y="401.2">CARTEL SALIDA DE EMERGENCIA</text>
<text x="180.2" y="436.9">Esc 1:100</text>
</g>
<g font-size="2.9">
<text x="340.2" y="192.5" transform="rotate(80 340.2 192.5)">Calle Diagonal Perez Bulnes(47)</text>
<text x="276.5" y="209.5">Calle Transversal Rodriguez Fray Jose C.(49)</text>
<text x="267.3" y="211.9" transform="rotate(-45 267.3 211.9)">Calle Ind. Arg.(194)</text>
<text x="278.7" y="230" transform="rotate(39 278.7 230)">Calle(49a)</text>
<text x="309.6" y="240.9">06</text>
<text x="317.7" y="255.2">Calle Transversal(51)</text>
</g>
<g font-size="2.1">
<text x="299.4" y="212.4">140.60</text>
<text x="313.3" y="219.1" transform="rotate(80 313.3 219.1)">36.81</text>
<text x="343.2" y="227.4" transform="rotate(80 343.2 227.4)">73.62</text>
<text x="293.9" y="231">33.60</text>
<text x="307.2" y="231.1">18.40</text>
<text x="326.5" y="231.1">55.20</text>
<text x="304.4" y="237.7" transform="rotate(80 304.4 237.7)">33.30</text>
<text x="316.6" y="237.9" transform="rotate(80 316.6 237.9)">36.81</text>
<text x="305.4" y="250.2" transform="rotate(40 305.4 250.2)">4.80</text>
<text x="329.8" y="252">55.20</text>
<text x="311.2" y="252.1">14.80</text>
</g>
</svg>
